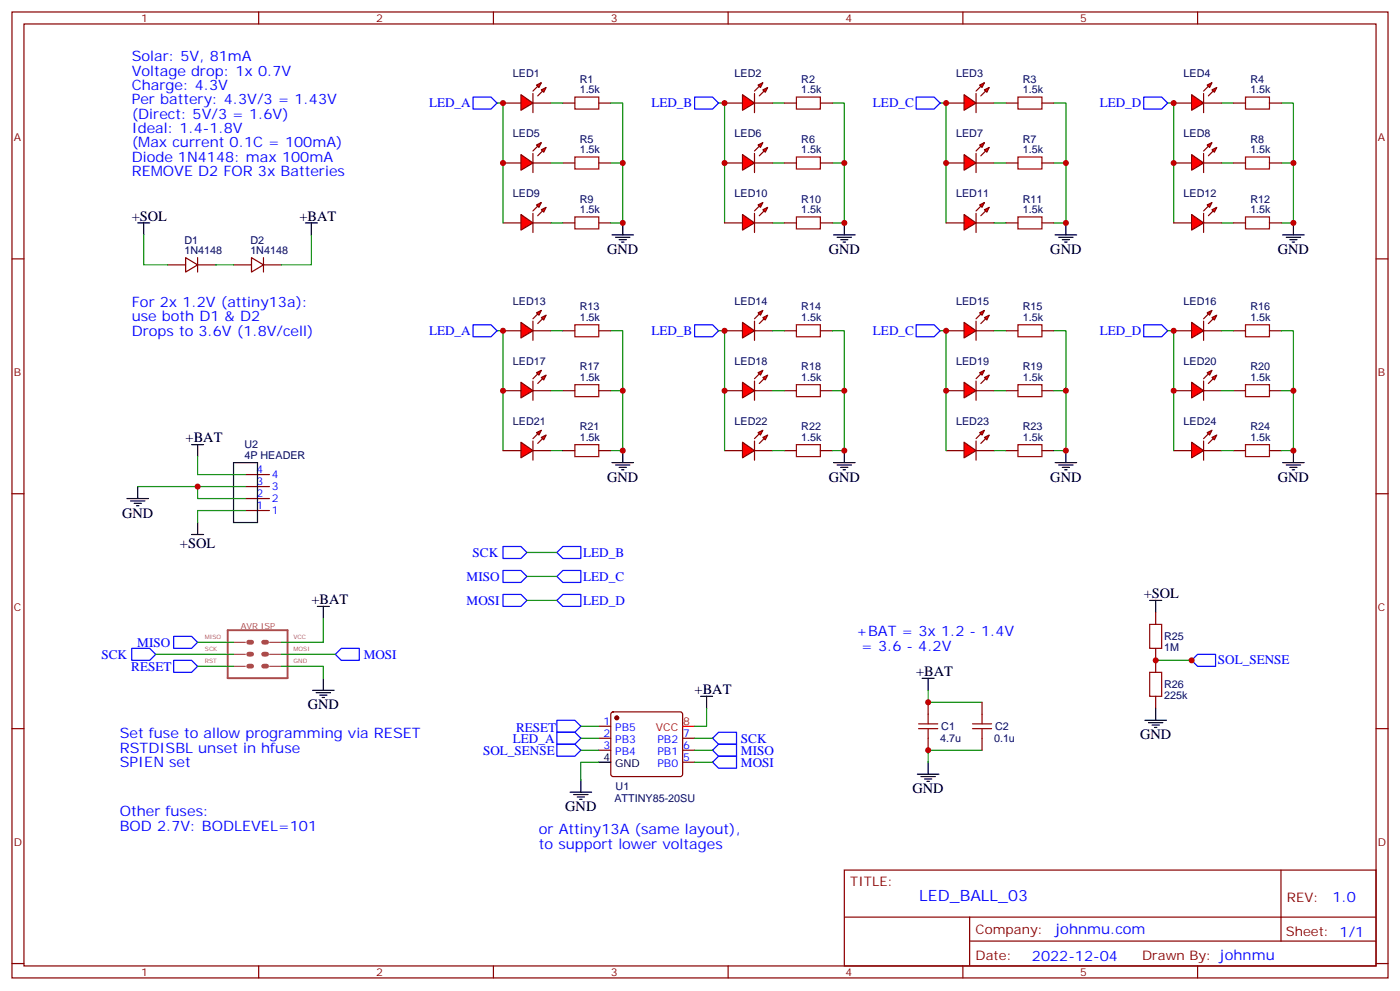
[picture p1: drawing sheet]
<svg xmlns="http://www.w3.org/2000/svg" width="412mm" height="292mm" viewBox="0 0 412 292" stroke-linecap="round" stroke-linejoin="round" font-family="sans-serif">
<g fill="none" stroke="#870000" stroke-width=".35">
<path d="M3.5 3.5h405.4v284.4h-405.4zM7.1 7.1h398.2v277.2h-398.2zM76.2 3.5v3.6M145.3 3.5v3.6M214.5 3.5v3.6M283.6 3.5v3.6M352.8 3.5v3.6M3.5 76.2h3.6M49.4 78h5.3M54.7 75.8l3.5 2.2-3.5 2.1zM58.2 78h5.3M58.2 75.8v4.3"/>
<path d="M405.3 76.2h3.6M72.3 139.7h7.1M3.5 145.3h3.6M72.3 150.3h7.1M72.3 146.8h7.1M72.3 143.2h7.1M405.3 145.3h3.6M3.5 214.5h3.6M176.4 213.8h3.5M176.4 217.3h3.5M180.2 209.8l.4-.2h19.8l.5 .2 .2 .5v17.6l-.3 .5-.4 .2h-19.8l-.5-.2-.2-.5v-17.6zM201.1 217.3h3.5"/>
<path d="M273.4 206.7v3.6M273.4 217.3v3.5M289.3 206.7v3.6M289.3 217.3v3.5M405.3 214.5h3.6M176.4 220.8h3.5M201.1 220.8h3.5M201.1 224.4h3.5M248.7 256.1h156.6v28.2h-156.6zM377.3 256.1v20.9M248.7 270h156.5M285.6 277h119.6"/>
<path d="M285.6 270v14.1M3.5 283.6h3.6M76.2 284.3v3.6M145.3 284.3v3.6M214.5 284.3v3.6M283.6 284.3v3.6M352.8 284.3v3.6M405.3 283.6h3.6"/>
</g>
<circle cx="181.7" cy="211.3" r=".53" fill="#870000" stroke="#870000" stroke-width=".35"/>
<g fill="none" stroke="#000" stroke-width=".35">
<path d="M40.6 65.6h3.5M42.3 65.6v3.5M90 65.6h3.5M91.7 65.6v3.5M56.4 130.9h3.6M58.2 130.9v3.5M68.8 136.2h7v17.6h-7zM37.4 146.8h6.3M38.5 147.5h4.2M39.5 148.2h2.1M40.2 148.9h.7M40.6 143.2v3.6"/>
<path d="M56.4 157.3h3.6M58.2 153.8v3.5M93.5 178.5h3.5M95.2 178.5v3.5M95.2 199.7v3.5M271.6 199.7h3.6M273.4 199.7v3.5M92.1 203.2h6.3M93.1 203.9h4.3M94.2 204.6h2.1M94.9 205.3h.7M206.4 205h3.5"/>
<path d="M208.1 205v3.5M167.9 233.2h6.4M169 233.9h4.2M170 234.6h2.2M170.7 235.3h.7M171.1 229.7v3.5M176.4 224.4h3.5M270.2 227.9h6.4M271.3 228.6h4.2M272.3 229.3h2.2M273 230h.8M273.4 224.4v3.5"/>
</g>
<path d="M201.1 213.8h3.5" fill="none" stroke="#f00" stroke-width=".35"/>
<path d="M67.1 185.5h17.6v14.1h-17.6z" fill="none" stroke="#a64a4a" stroke-width=".56"/>
<path d="M73.2 189h.9M73.2 192.6h.9M73.2 196.1h.9M77.7 189h.8M77.7 192.6h.8M77.7 196.1h.8" fill="none" stroke="#a64a4a" stroke-width="1.4"/>
<path d="M68.8 192.6h3.5M68.8 189.1h3.5M68.8 196.1h3.5M79.4 192.6h3.5M79.4 189.1h3.5M79.4 196.1h3.5" fill="none" stroke="#a64a4a" stroke-width=".35"/>
<g fill="none" stroke="#008700" stroke-width=".35">
<path d="M42.3 69.1v8.9h7.1M58.2 134.4v5.3h14.1M40.6 143.2h31.7M58.2 143.2v3.6h14.1M72.3 150.3h-14.1v3.5M45.9 192.6h22.9M58.2 196.1h10.6M58.2 189.1h10.6M82.9 196.1h12.3v3.6M82.9 192.6h15.9M95.2 182v7.1h-12.3M171.1 217.3h5.3"/>
<path d="M171.1 213.8h5.3M204.6 217.3h5.3M208.1 208.5v5.3h-3.5M273.4 203.2v3.5h15.9M171.1 220.8h5.3M176.4 224.4h-5.3v5.3M204.6 220.8h5.3M204.6 224.4h5.3M289.3 220.8h-15.9v3.6"/>
</g>
<path d="M38.8 190.9h5.3l1.8 1.7-1.8 1.8h-5.3zM51.2 194.4h5.2l1.8 1.7-1.8 1.8h-5.2zM51.2 187.3h5.2l1.8 1.8-1.8 1.8h-5.2zM98.8 192.6l1.7-1.7h5.3v3.5h-5.3zM164 212h5.3l1.8 1.8-1.8 1.7h-5.3zM164 215.5h5.3l1.8 1.8-1.8 1.8h-5.3zM164 219.1h5.3l1.8 1.7-1.8 1.8h-5.3zM209.9 217.3l1.8-1.8h5.3v3.6h-5.3zM209.9 224.4l1.8-1.8h5.3v3.5h-5.3zM209.9 220.8l1.8-1.7h5.3v3.5h-5.3z" fill="none" stroke="#00f" stroke-width=".35"/>
<path d="M270.6 214.5h5.6M270.6 213.1h5.6M273.4 210.3v2.8M273.4 214.5v2.8M286.5 214.5h5.6M286.5 213.1h5.6M289.3 210.3v2.8M289.3 214.5v2.8" fill="none" stroke="#a10000" stroke-width=".35"/>
<g fill="#f00" stroke="#870000" stroke-width=".35">
<path d="M153.5 27.9l3.5 2.4-3.5 2.2z"/>
<path d="M157 27.5v5.7z"/>
</g>
<g fill="#870000" stroke="#870000" stroke-width=".35">
<path d="M157 26.8l1.4-1.4z"/>
<path d="M158.4 28.2l1.4-1.4z"/>
</g>
<g fill="#f00" stroke="#870000" stroke-width=".35">
<path d="M158 25l1.5-.7-.8 1.5z"/>
<path d="M159.5 26.5l1.4-.7-.7 1.4z"/>
</g>
<path d="M148.2 30.3h5.3M157 30.3h5.3" fill="none" stroke="#870000" stroke-width=".35"/>
<g fill="#f00" stroke="#870000" stroke-width=".35">
<path d="M153.5 45.5l3.5 2.5-3.5 2.1z"/>
<path d="M157 45.2v5.6z"/>
</g>
<g fill="#870000" stroke="#870000" stroke-width=".35">
<path d="M157 44.4l1.4-1.4z"/>
<path d="M159.8 44.4l-1.4 1.5z"/>
</g>
<g fill="#f00" stroke="#870000" stroke-width=".35">
<path d="M158 42.7l1.5-.7-.8 1.4z"/>
<path d="M159.5 44.1l1.4-.7-.7 1.4z"/>
</g>
<path d="M148.2 48h5.3M157 48h5.3" fill="none" stroke="#870000" stroke-width=".35"/>
<g fill="#f00" stroke="#870000" stroke-width=".35">
<path d="M153.5 63.1l3.5 2.5-3.5 2.1z"/>
<path d="M157 62.8v5.6z"/>
</g>
<g fill="#870000" stroke="#870000" stroke-width=".35">
<path d="M157 62.1l1.4-1.4z"/>
<path d="M159.8 62.1l-1.4 1.4z"/>
</g>
<g fill="#f00" stroke="#870000" stroke-width=".35">
<path d="M158 60.3l1.5-.7-.8 1.4z"/>
<path d="M159.5 61.7l1.4-.7-.7 1.4z"/>
</g>
<g fill="none" stroke="#870000" stroke-width=".35">
<path d="M165.8 30.3h3.5M176.4 30.3h3.5M231.1 30.3h3.5M241.7 30.3h3.5M165.8 48h3.5M176.4 48h3.5M231.1 48h3.5M241.7 48h3.5M68.8 78h5.3M74.1 75.8l3.5 2.2-3.5 2.1zM77.6 78h5.3M77.6 75.8v4.3"/>
<path d="M148.2 65.6h5.3M157 65.6h5.3M165.8 65.6h3.5M176.4 65.6h3.5M231.1 65.6h3.5M241.7 65.6h3.5"/>
</g>
<path d="M169.3 28.6h7.1v3.5h-7.1zM234.6 28.6h7.1v3.5h-7.1zM169.3 46.2h7.1v3.5h-7.1zM234.6 46.2h7.1v3.5h-7.1zM169.3 63.9h7.1v3.5h-7.1zM234.6 63.9h7.1v3.5h-7.1z" fill="none" stroke="#a10000" stroke-width=".35"/>
<g fill="none" stroke="#008700" stroke-width=".35">
<path d="M146.4 30.3h1.8v35.3M162.3 30.3h3.5M179.9 30.3h3.5v17.7M211.7 30.3h1.7v35.3M227.5 30.3h3.6M245.2 30.3h3.5v17.7M162.3 48h3.5M179.9 48h3.5v17.6h-3.5M227.5 48h3.6M245.2 48h3.5v17.6h-3.5M63.5 78h5.3M91.7 69.1v8.9h-8.8"/>
<path d="M162.3 65.6h3.5M227.5 65.6h3.6"/>
</g>
<path d="M139.3 28.6h5.3l1.8 1.7-1.8 1.8h-5.3zM204.6 28.6h5.3l1.8 1.7-1.8 1.8h-5.3z" fill="none" stroke="#00f" stroke-width=".35"/>
<path d="M180.3 69.1h6.3M181.3 69.8h4.3M182.4 70.6h2.1M183.1 71.3h.7M183.4 65.6v3.5M245.5 69.1h6.4M246.6 69.8h4.2M247.6 70.6h2.2M248.4 71.3h.7M248.7 65.6v3.5" fill="none" stroke="#000" stroke-width=".35"/>
<g fill="#f00" stroke="#870000" stroke-width=".35">
<path d="M218.7 63.1l3.5 2.5-3.5 2.1z"/>
<path d="M222.2 62.8v5.6z"/>
</g>
<g fill="#870000" stroke="#870000" stroke-width=".35">
<path d="M222.2 62.1l1.5-1.4z"/>
<path d="M223.7 63.5l1.4-1.4z"/>
</g>
<g fill="#f00" stroke="#870000" stroke-width=".35">
<path d="M223.3 60.3l1.4-.7-.7 1.4z"/>
<path d="M224.7 61.7l1.4-.7-.7 1.4z"/>
</g>
<path d="M213.4 65.6h5.3M222.2 65.6h5.3" fill="none" stroke="#870000" stroke-width=".35"/>
<g fill="#f00" stroke="#870000" stroke-width=".35">
<path d="M218.7 45.5l3.5 2.5-3.5 2.1z"/>
<path d="M222.2 45.2v5.6z"/>
</g>
<g fill="#870000" stroke="#870000" stroke-width=".35">
<path d="M222.2 44.4l1.5-1.4z"/>
<path d="M225.1 44.4l-1.4 1.5z"/>
</g>
<g fill="#f00" stroke="#870000" stroke-width=".35">
<path d="M223.3 42.7l1.4-.7-.7 1.4z"/>
<path d="M224.7 44.1l1.4-.7-.7 1.4z"/>
</g>
<path d="M213.4 48h5.3M222.2 48h5.3" fill="none" stroke="#870000" stroke-width=".35"/>
<g fill="#f00" stroke="#870000" stroke-width=".35">
<path d="M218.7 27.9l3.5 2.4-3.5 2.2z"/>
<path d="M222.2 27.5v5.7z"/>
</g>
<g fill="#870000" stroke="#870000" stroke-width=".35">
<path d="M222.2 26.8l1.5-1.4z"/>
<path d="M223.7 28.2l1.4-1.4z"/>
</g>
<g fill="#f00" stroke="#870000" stroke-width=".35">
<path d="M223.3 25l1.4-.7-.7 1.5z"/>
<path d="M224.7 26.5l1.4-.7-.7 1.4z"/>
</g>
<path d="M213.4 30.3h5.3M222.2 30.3h5.3M296.3 30.3h3.6M306.9 30.3h3.5M296.3 48h3.6M306.9 48h3.5M296.3 65.6h3.6M306.9 65.6h3.5" fill="none" stroke="#870000" stroke-width=".35"/>
<path d="M310.8 69.1h6.3M311.9 69.8h4.2M312.9 70.6h2.1M313.6 71.3h.7M314 65.6v3.5" fill="none" stroke="#000" stroke-width=".35"/>
<path d="M276.9 30.3h1.8v35.3M292.8 30.3h3.5M310.4 30.3h3.6v17.7M292.8 48h3.5M310.4 48h3.6v17.6h-3.6M292.8 65.6h3.5" fill="none" stroke="#008700" stroke-width=".35"/>
<path d="M269.9 28.6h5.3l1.7 1.7-1.7 1.8h-5.3z" fill="none" stroke="#00f" stroke-width=".35"/>
<path d="M299.9 28.6h7v3.5h-7zM299.9 46.2h7v3.5h-7zM299.9 63.9h7v3.5h-7z" fill="none" stroke="#a10000" stroke-width=".35"/>
<g fill="#f00" stroke="#870000" stroke-width=".35">
<path d="M284 63.1l3.5 2.5-3.5 2.1z"/>
<path d="M287.5 62.8v5.6z"/>
</g>
<g fill="#870000" stroke="#870000" stroke-width=".35">
<path d="M287.5 62.1l1.4-1.4z"/>
<path d="M288.9 63.5l1.4-1.4z"/>
</g>
<g fill="#f00" stroke="#870000" stroke-width=".35">
<path d="M288.6 60.3l1.4-.7-.7 1.4z"/>
<path d="M290 61.7l1.4-.7-.7 1.4z"/>
</g>
<path d="M278.7 65.6h5.3M287.5 65.6h5.3" fill="none" stroke="#870000" stroke-width=".35"/>
<g fill="#f00" stroke="#870000" stroke-width=".35">
<path d="M284 45.5l3.5 2.5-3.5 2.1z"/>
<path d="M287.5 45.2v5.6z"/>
</g>
<g fill="#870000" stroke="#870000" stroke-width=".35">
<path d="M287.5 44.4l1.4-1.4z"/>
<path d="M288.9 45.9l1.4-1.5z"/>
</g>
<g fill="#f00" stroke="#870000" stroke-width=".35">
<path d="M288.6 42.7l1.4-.7-.7 1.4z"/>
<path d="M290 44.1l1.4-.7-.7 1.4z"/>
</g>
<path d="M278.7 48h5.3M287.5 48h5.3" fill="none" stroke="#870000" stroke-width=".35"/>
<g fill="#f00" stroke="#870000" stroke-width=".35">
<path d="M284 27.9l3.5 2.4-3.5 2.2z"/>
<path d="M287.5 27.5v5.7z"/>
</g>
<g fill="#870000" stroke="#870000" stroke-width=".35">
<path d="M287.5 26.8l1.4-1.4z"/>
<path d="M288.9 28.2l1.4-1.4z"/>
</g>
<g fill="#f00" stroke="#870000" stroke-width=".35">
<path d="M288.6 25l1.4-.7-.7 1.5z"/>
<path d="M290 26.5l1.4-.7-.7 1.4z"/>
</g>
<path d="M278.7 30.3h5.3M287.5 30.3h5.3M363.4 30.3h3.5M373.9 30.3h3.6M363.4 48h3.5M373.9 48h3.6M363.4 65.6h3.5M373.9 65.6h3.6" fill="none" stroke="#870000" stroke-width=".35"/>
<path d="M377.8 69.1h6.4M378.9 69.8h4.2M379.9 70.6h2.2M380.6 71.3h.8M381 65.6v3.5" fill="none" stroke="#000" stroke-width=".35"/>
<path d="M344 30.3h1.7v35.3M359.8 30.3h3.6M377.5 30.3h3.5v17.7M359.8 48h3.6M377.5 48h3.5v17.6h-3.5M359.8 65.6h3.6" fill="none" stroke="#008700" stroke-width=".35"/>
<path d="M336.9 28.6h5.3l1.8 1.7-1.8 1.8h-5.3z" fill="none" stroke="#00f" stroke-width=".35"/>
<path d="M366.9 28.6h7v3.5h-7zM366.9 46.2h7v3.5h-7zM366.9 63.9h7v3.5h-7z" fill="none" stroke="#a10000" stroke-width=".35"/>
<g fill="#f00" stroke="#870000" stroke-width=".35">
<path d="M351 63.1l3.5 2.5-3.5 2.1z"/>
<path d="M354.5 62.8v5.6z"/>
</g>
<g fill="#870000" stroke="#870000" stroke-width=".35">
<path d="M354.5 62.1l1.5-1.4z"/>
<path d="M356 63.5l1.4-1.4z"/>
</g>
<g fill="#f00" stroke="#870000" stroke-width=".35">
<path d="M355.6 60.3l1.4-.7-.7 1.4z"/>
<path d="M357 61.7l1.4-.7-.7 1.4z"/>
</g>
<path d="M345.7 65.6h5.3M354.5 65.6h5.3" fill="none" stroke="#870000" stroke-width=".35"/>
<g fill="#f00" stroke="#870000" stroke-width=".35">
<path d="M351 45.5l3.5 2.5-3.5 2.1z"/>
<path d="M354.5 45.2v5.6z"/>
</g>
<g fill="#870000" stroke="#870000" stroke-width=".35">
<path d="M354.5 44.4l1.5-1.4z"/>
<path d="M356 45.9l1.4-1.5z"/>
</g>
<g fill="#f00" stroke="#870000" stroke-width=".35">
<path d="M355.6 42.7l1.4-.7-.7 1.4z"/>
<path d="M357 44.1l1.4-.7-.7 1.4z"/>
</g>
<path d="M345.7 48h5.3M354.5 48h5.3" fill="none" stroke="#870000" stroke-width=".35"/>
<g fill="#f00" stroke="#870000" stroke-width=".35">
<path d="M351 27.9l3.5 2.4-3.5 2.2z"/>
<path d="M354.5 27.5v5.7z"/>
</g>
<g fill="#870000" stroke="#870000" stroke-width=".35">
<path d="M354.5 26.8l1.5-1.4z"/>
<path d="M356 28.2l1.4-1.4z"/>
</g>
<g fill="#f00" stroke="#870000" stroke-width=".35">
<path d="M355.6 25l1.4-.7-.7 1.5z"/>
<path d="M357 26.5l1.4-.7-.7 1.4z"/>
</g>
<path d="M345.7 30.3h5.3M354.5 30.3h5.3" fill="none" stroke="#870000" stroke-width=".35"/>
<g fill="#f00" stroke="#870000" stroke-width=".35">
<path d="M351 94.9l3.5 2.5-3.5 2.1z"/>
<path d="M354.5 94.5v5.7z"/>
</g>
<g fill="#870000" stroke="#870000" stroke-width=".35">
<path d="M354.5 93.8l1.5-1.4z"/>
<path d="M356 95.2l1.4-1.4z"/>
</g>
<g fill="#f00" stroke="#870000" stroke-width=".35">
<path d="M355.6 92.1l1.4-.7-.7 1.4z"/>
<path d="M357 93.5l1.4-.7-.7 1.4z"/>
</g>
<path d="M345.7 97.4h5.3M354.5 97.4h5.3" fill="none" stroke="#870000" stroke-width=".35"/>
<g fill="#f00" stroke="#870000" stroke-width=".35">
<path d="M351 112.5l3.5 2.5-3.5 2.1z"/>
<path d="M354.5 112.2v5.6z"/>
</g>
<g fill="#870000" stroke="#870000" stroke-width=".35">
<path d="M356 110.1l-1.5 1.4z"/>
<path d="M356 112.9l1.4-1.4z"/>
</g>
<g fill="#f00" stroke="#870000" stroke-width=".35">
<path d="M355.6 109.7l1.4-.7-.7 1.4z"/>
<path d="M357 111.1l1.4-.7-.7 1.4z"/>
</g>
<path d="M345.7 115h5.3M354.5 115h5.3" fill="none" stroke="#870000" stroke-width=".35"/>
<g fill="#f00" stroke="#870000" stroke-width=".35">
<path d="M351 130.2l3.5 2.4-3.5 2.2z"/>
<path d="M354.5 129.8v5.7z"/>
</g>
<g fill="#870000" stroke="#870000" stroke-width=".35">
<path d="M354.5 129.1l1.5-1.4z"/>
<path d="M356 130.5l1.4-1.4z"/>
</g>
<g fill="#f00" stroke="#870000" stroke-width=".35">
<path d="M355.6 127.4l1.4-.8-.7 1.5z"/>
<path d="M357 128.8l1.4-.7-.7 1.4z"/>
</g>
<path d="M363.4 97.4h3.5M373.9 97.4h3.6M363.4 115h3.5M373.9 115h3.6M345.7 132.6h5.3M354.5 132.6h5.3M363.4 132.6h3.5M373.9 132.6h3.6" fill="none" stroke="#870000" stroke-width=".35"/>
<path d="M366.9 95.6h7v3.5h-7zM366.9 113.2h7v3.6h-7zM366.9 130.9h7v3.5h-7z" fill="none" stroke="#a10000" stroke-width=".35"/>
<path d="M344 97.4h1.7v35.2M359.8 97.4h3.6M377.5 97.4h3.5v17.6M359.8 115h3.6M377.5 115h3.5v17.6h-3.5M359.8 132.6h3.6" fill="none" stroke="#008700" stroke-width=".35"/>
<path d="M336.9 95.6h5.3l1.8 1.8-1.8 1.7h-5.3z" fill="none" stroke="#00f" stroke-width=".35"/>
<path d="M377.8 136.2h6.4M378.9 136.9h4.2M379.9 137.6h2.2M380.6 138.3h.8M381 132.6v3.6" fill="none" stroke="#000" stroke-width=".35"/>
<g fill="#f00" stroke="#870000" stroke-width=".35">
<path d="M284 94.9l3.5 2.5-3.5 2.1z"/>
<path d="M287.5 94.5v5.7z"/>
</g>
<g fill="#870000" stroke="#870000" stroke-width=".35">
<path d="M287.5 93.8l1.4-1.4z"/>
<path d="M288.9 95.2l1.4-1.4z"/>
</g>
<g fill="#f00" stroke="#870000" stroke-width=".35">
<path d="M288.6 92.1l1.4-.7-.7 1.4z"/>
<path d="M290 93.5l1.4-.7-.7 1.4z"/>
</g>
<path d="M278.7 97.4h5.3M287.5 97.4h5.3" fill="none" stroke="#870000" stroke-width=".35"/>
<g fill="#f00" stroke="#870000" stroke-width=".35">
<path d="M284 112.5l3.5 2.5-3.5 2.1z"/>
<path d="M287.5 112.2v5.6z"/>
</g>
<g fill="#870000" stroke="#870000" stroke-width=".35">
<path d="M288.9 110.1l-1.4 1.4z"/>
<path d="M288.9 112.9l1.4-1.4z"/>
</g>
<g fill="#f00" stroke="#870000" stroke-width=".35">
<path d="M288.6 109.7l1.4-.7-.7 1.4z"/>
<path d="M290 111.1l1.4-.7-.7 1.4z"/>
</g>
<path d="M278.7 115h5.3M287.5 115h5.3" fill="none" stroke="#870000" stroke-width=".35"/>
<g fill="#f00" stroke="#870000" stroke-width=".35">
<path d="M284 130.2l3.5 2.4-3.5 2.2z"/>
<path d="M287.5 129.8v5.7z"/>
</g>
<g fill="#870000" stroke="#870000" stroke-width=".35">
<path d="M287.5 129.1l1.4-1.4z"/>
<path d="M288.9 130.5l1.4-1.4z"/>
</g>
<g fill="#f00" stroke="#870000" stroke-width=".35">
<path d="M288.6 127.4l1.4-.8-.7 1.5z"/>
<path d="M290 128.8l1.4-.7-.7 1.4z"/>
</g>
<path d="M296.3 97.4h3.6M306.9 97.4h3.5M296.3 115h3.6M306.9 115h3.5M278.7 132.6h5.3M287.5 132.6h5.3M296.3 132.6h3.6M306.9 132.6h3.5" fill="none" stroke="#870000" stroke-width=".35"/>
<path d="M299.9 95.6h7v3.5h-7zM299.9 113.2h7v3.6h-7zM299.9 130.9h7v3.5h-7z" fill="none" stroke="#a10000" stroke-width=".35"/>
<path d="M276.9 97.4h1.8v35.2M292.8 97.4h3.5M310.4 97.4h3.6v17.6M292.8 115h3.5M310.4 115h3.6v17.6h-3.6M292.8 132.6h3.5" fill="none" stroke="#008700" stroke-width=".35"/>
<path d="M269.9 95.6h5.3l1.7 1.8-1.7 1.7h-5.3z" fill="none" stroke="#00f" stroke-width=".35"/>
<path d="M310.8 136.2h6.3M311.9 136.9h4.2M312.9 137.6h2.1M313.6 138.3h.7M314 132.6v3.6" fill="none" stroke="#000" stroke-width=".35"/>
<g fill="#f00" stroke="#870000" stroke-width=".35">
<path d="M218.7 94.9l3.5 2.5-3.5 2.1z"/>
<path d="M222.2 94.5v5.7z"/>
</g>
<g fill="#870000" stroke="#870000" stroke-width=".35">
<path d="M222.2 93.8l1.5-1.4z"/>
<path d="M223.7 95.2l1.4-1.4z"/>
</g>
<g fill="#f00" stroke="#870000" stroke-width=".35">
<path d="M223.3 92.1l1.4-.7-.7 1.4z"/>
<path d="M224.7 93.5l1.4-.7-.7 1.4z"/>
</g>
<path d="M213.4 97.4h5.3M222.2 97.4h5.3" fill="none" stroke="#870000" stroke-width=".35"/>
<g fill="#f00" stroke="#870000" stroke-width=".35">
<path d="M218.7 112.5l3.5 2.5-3.5 2.1z"/>
<path d="M222.2 112.2v5.6z"/>
</g>
<g fill="#870000" stroke="#870000" stroke-width=".35">
<path d="M223.7 110.1l-1.5 1.4z"/>
<path d="M223.7 112.9l1.4-1.4z"/>
</g>
<g fill="#f00" stroke="#870000" stroke-width=".35">
<path d="M223.3 109.7l1.4-.7-.7 1.4z"/>
<path d="M224.7 111.1l1.4-.7-.7 1.4z"/>
</g>
<path d="M213.4 115h5.3M222.2 115h5.3" fill="none" stroke="#870000" stroke-width=".35"/>
<g fill="#f00" stroke="#870000" stroke-width=".35">
<path d="M218.7 130.2l3.5 2.4-3.5 2.2z"/>
<path d="M222.2 129.8v5.7z"/>
</g>
<g fill="#870000" stroke="#870000" stroke-width=".35">
<path d="M222.2 129.1l1.5-1.4z"/>
<path d="M225.1 129.1l-1.4 1.4z"/>
</g>
<g fill="#f00" stroke="#870000" stroke-width=".35">
<path d="M223.3 127.4l1.4-.8-.7 1.5z"/>
<path d="M224.7 128.8l1.4-.7-.7 1.4z"/>
</g>
<g fill="none" stroke="#870000" stroke-width=".35">
<path d="M165.8 97.4h3.5M176.4 97.4h3.5M231.1 97.4h3.5M241.7 97.4h3.5M165.8 115h3.5M176.4 115h3.5M231.1 115h3.5M241.7 115h3.5M165.8 132.6h3.5M176.4 132.6h3.5M213.4 132.6h5.3M222.2 132.6h5.3"/>
<path d="M231.1 132.6h3.5M241.7 132.6h3.5"/>
</g>
<path d="M169.3 95.6h7.1v3.5h-7.1zM234.6 95.6h7.1v3.5h-7.1zM169.3 113.2h7.1v3.6h-7.1zM234.6 113.2h7.1v3.6h-7.1zM169.3 130.9h7.1v3.5h-7.1zM234.6 130.9h7.1v3.5h-7.1z" fill="none" stroke="#a10000" stroke-width=".35"/>
<path d="M146.4 97.4h1.8v35.2M162.3 97.4h3.5M179.9 97.4h3.5v17.6M211.7 97.4h1.7v35.2M227.5 97.4h3.6M245.2 97.4h3.5v17.6M162.3 115h3.5M179.9 115h3.5v17.6h-3.5M227.5 115h3.6M245.2 115h3.5v17.6h-3.5M162.3 132.6h3.5M227.5 132.6h3.6" fill="none" stroke="#008700" stroke-width=".35"/>
<path d="M139.3 95.6h5.3l1.8 1.8-1.8 1.7h-5.3zM204.6 95.6h5.3l1.8 1.8-1.8 1.7h-5.3z" fill="none" stroke="#00f" stroke-width=".35"/>
<path d="M180.3 136.2h6.3M181.3 136.9h4.3M182.4 137.6h2.1M183.1 138.3h.7M183.4 132.6v3.6M245.5 136.2h6.4M246.6 136.9h4.2M247.6 137.6h2.2M248.4 138.3h.7M248.7 132.6v3.6" fill="none" stroke="#000" stroke-width=".35"/>
<g fill="#f00" stroke="#870000" stroke-width=".35">
<path d="M153.5 130.2l3.5 2.4-3.5 2.2z"/>
<path d="M157 129.8v5.7z"/>
</g>
<g fill="#870000" stroke="#870000" stroke-width=".35">
<path d="M157 129.1l1.4-1.4z"/>
<path d="M159.8 129.1l-1.4 1.4z"/>
</g>
<g fill="#f00" stroke="#870000" stroke-width=".35">
<path d="M158 127.4l1.5-.8-.8 1.5z"/>
<path d="M159.5 128.8l1.4-.7-.7 1.4z"/>
</g>
<path d="M148.2 132.6h5.3M157 132.6h5.3" fill="none" stroke="#870000" stroke-width=".35"/>
<g fill="#f00" stroke="#870000" stroke-width=".35">
<path d="M153.5 112.5l3.5 2.5-3.5 2.1z"/>
<path d="M157 112.2v5.6z"/>
</g>
<g fill="#870000" stroke="#870000" stroke-width=".35">
<path d="M158.4 110.1l-1.4 1.4z"/>
<path d="M158.4 112.9l1.4-1.4z"/>
</g>
<g fill="#f00" stroke="#870000" stroke-width=".35">
<path d="M158 109.7l1.5-.7-.8 1.4z"/>
<path d="M159.5 111.1l1.4-.7-.7 1.4z"/>
</g>
<path d="M148.2 115h5.3M157 115h5.3" fill="none" stroke="#870000" stroke-width=".35"/>
<g fill="#f00" stroke="#870000" stroke-width=".35">
<path d="M153.5 94.9l3.5 2.5-3.5 2.1z"/>
<path d="M157 94.5v5.7z"/>
</g>
<g fill="#870000" stroke="#870000" stroke-width=".35">
<path d="M157 93.8l1.4-1.4z"/>
<path d="M159.8 93.8l-1.4 1.4z"/>
</g>
<g fill="#f00" stroke="#870000" stroke-width=".35">
<path d="M158 92.1l1.5-.7-.8 1.4z"/>
<path d="M159.5 93.5l1.4-.7-.7 1.4z"/>
</g>
<path d="M148.2 97.4h5.3M157 97.4h5.3M340.4 180.3v3.5M340.4 190.9v7M340.4 205v3.5" fill="none" stroke="#870000" stroke-width=".35"/>
<path d="M148.2 160.9h5.3l1.7 1.7-1.7 1.8h-5.3zM148.2 167.9h5.3l1.7 1.8-1.7 1.8h-5.3zM148.2 175h5.3l1.7 1.7-1.7 1.8h-5.3zM164 162.6l1.8-1.7h5.3v3.5h-5.3zM164 169.7l1.8-1.8h5.3v3.6h-5.3zM164 176.7l1.8-1.7h5.3v3.5h-5.3zM351 194.4l1.8-1.8h5.3v3.5h-5.3z" fill="none" stroke="#00f" stroke-width=".35"/>
<path d="M155.2 162.6h8.8M155.2 169.7h8.8M155.2 176.7h8.8M340.4 194.4h10.6" fill="none" stroke="#008700" stroke-width=".35"/>
<path d="M338.7 176.7h3.5M340.4 176.7v3.6M337.3 212h6.3M338.3 212.7h4.2M339.4 213.4h2.1M340.1 214.1h.7M340.4 208.5v3.5" fill="none" stroke="#000" stroke-width=".35"/>
<path d="M338.7 183.8h3.5v7.1h-3.5zM338.7 197.9h3.5v7.1h-3.5z" fill="none" stroke="#a10000" stroke-width=".35"/>
<g fill="#c00">
<circle cx="273.4" cy="206.7" r=".88"/>
<circle cx="273.4" cy="220.8" r=".88"/>
<circle cx="58.2" cy="143.2" r=".88"/>
<circle cx="183.4" cy="48" r=".88"/>
<circle cx="148.2" cy="48" r=".88"/>
<circle cx="183.4" cy="65.6" r=".88"/>
<circle cx="148.2" cy="30.3" r=".88"/>
<circle cx="213.4" cy="30.3" r=".88"/>
<circle cx="248.7" cy="65.6" r=".88"/>
<circle cx="213.4" cy="48" r=".88"/>
<circle cx="248.7" cy="48" r=".88"/>
<circle cx="278.7" cy="30.3" r=".88"/>
<circle cx="314" cy="65.6" r=".88"/>
<circle cx="278.7" cy="48" r=".88"/>
<circle cx="314" cy="48" r=".88"/>
<circle cx="345.7" cy="30.3" r=".88"/>
<circle cx="381" cy="65.6" r=".88"/>
<circle cx="345.7" cy="48" r=".88"/>
<circle cx="381" cy="48" r=".88"/>
<circle cx="381" cy="115" r=".88"/>
<circle cx="345.7" cy="115" r=".88"/>
<circle cx="381" cy="132.6" r=".88"/>
<circle cx="345.7" cy="97.4" r=".88"/>
<circle cx="314" cy="115" r=".88"/>
<circle cx="278.7" cy="115" r=".88"/>
<circle cx="314" cy="132.6" r=".88"/>
<circle cx="278.7" cy="97.4" r=".88"/>
<circle cx="248.7" cy="115" r=".88"/>
<circle cx="213.4" cy="115" r=".88"/>
<circle cx="248.7" cy="132.6" r=".88"/>
<circle cx="213.4" cy="97.4" r=".88"/>
<circle cx="148.2" cy="97.4" r=".88"/>
<circle cx="183.4" cy="132.6" r=".88"/>
<circle cx="148.2" cy="115" r=".88"/>
<circle cx="183.4" cy="115" r=".88"/>
<circle cx="340.4" cy="194.4" r=".88"/>
<circle cx="351" cy="194.4" r=".88"/>
</g>
<text font-size="4.6" fill="#00f" x="270.8" y="265.1">LED_BALL_03</text>
<g font-size="4.2" fill="#00f">
<text x="38.8" y="18">Solar: 5V, 81mA</text>
<text x="38.8" y="22.2">Voltage drop: 1x 0.7V</text>
<text x="38.8" y="26.5">Charge: 4.3V</text>
<text x="38.8" y="30.7">Per battery: 4.3V/3 = 1.43V</text>
<text x="38.8" y="34.9">(Direct: 5V/3 = 1.6V)</text>
<text x="38.8" y="39.2">Ideal: 1.4-1.8V</text>
<text x="38.8" y="43.4">(Max current 0.1C = 100mA)</text>
<text x="38.8" y="47.6">Diode 1N4148: max 100mA</text>
<text x="38.8" y="51.9">REMOVE D2 FOR 3x Batteries</text>
<text x="38.8" y="90.3">For 2x 1.2V (attiny13a):</text>
<text x="38.8" y="94.5">use both D1 &amp; D2</text>
<text x="38.8" y="98.8">Drops to 3.6V (1.8V/cell)</text>
<text x="252.2" y="187.3">+BAT = 3x 1.2 - 1.4V</text>
<text x="253.7" y="191.6">= 3.6 - 4.2V</text>
<text x="35.3" y="217.3">Set fuse to allowprogramming via RESET</text>
<text x="35.3" y="221.5">RSTDISBL unset in hfuse</text>
<text x="35.3" y="225.8">SPIEN set</text>
<text x="35.3" y="240.2">Other fuses:</text>
<text x="35.3" y="244.5">BOD 2.7V: BODLEVEL=101</text>
<text x="158.7" y="245.5">or Attiny13A (same layout),</text>
<text x="158.7" y="249.8">to support low</text>
<text x="189.3" y="249.8">er voltages</text>
<text x="392.5" y="265.4">1.0</text>
<text x="310.9" y="274.9">johnmu.com</text>
<text x="304" y="282.7">2022-12-04</text>
</g>
<g font-size="4.2">
<text x="38.8" y="64.9">+SOL</text>
<text x="88.2" y="64.9">+BAT</text>
<text x="178.9" y="74.8">GND</text>
<text x="244.1" y="74.8">GND</text>
<text x="309.4" y="74.8">GND</text>
<text x="376.4" y="74.8">GND</text>
<text x="54.7" y="130.2">+BAT</text>
<text x="178.9" y="141.8">GND</text>
<text x="244.1" y="141.8">GND</text>
<text x="309.4" y="141.8">GND</text>
<text x="376.4" y="141.8">GND</text>
<text x="36" y="152.4">GND</text>
<text x="53" y="161.3">+SOL</text>
<text x="91.7" y="177.8">+BAT</text>
<text x="336.9" y="176">+SOL</text>
<text x="269.9" y="199">+BAT</text>
<text x="90.7" y="208.8">GND</text>
<text x="204.6" y="204.3">+BAT</text>
<text x="335.8" y="217.7">GND</text>
<text x="268.8" y="233.5">GND</text>
<text x="166.5" y="238.8">GND</text>
</g>
<g font-size="3.9" fill="#00f">
<text x="126.4" y="31.6">LED_A</text>
<text x="191.9" y="31.6">LED_B</text>
<text x="257.1" y="31.6">LED_C</text>
<text x="323.9" y="31.6">LED_D</text>
<text x="126.4" y="98.6">LED_A</text>
<text x="191.9" y="98.6">LED_B</text>
<text x="257.1" y="98.6">LED_C</text>
<text x="323.9" y="98.6">LED_D</text>
<text x="139.2" y="163.9">SCK</text>
<text x="171.8" y="163.9">LED_B</text>
<text x="137.5" y="171">MISO</text>
<text x="171.8" y="170.9">LED_C</text>
<text x="137.5" y="178">MOSI</text>
<text x="171.8" y="178">LED_D</text>
<text x="40.4" y="190.4">MISO</text>
<text x="29.9" y="193.9">SCK</text>
<text x="38.7" y="197.4">RESET</text>
<text x="107.1" y="193.9">MOSI</text>
<text x="358.8" y="195.6">SOL_SENSE</text>
<text x="152" y="215.5">RESET</text>
<text x="151.1" y="218.6">LED_A</text>
<text x="218.3" y="218.6">SCK</text>
<text x="142.3" y="222.1">SOL_SENSE</text>
<text x="218.3" y="225.6">MOSI</text>
<text x="218.3" y="222.1">MISO</text>
</g>
<g font-size="3.9" fill="#800">
<text x="250.5" y="260.7">TITLE:</text>
<text x="379.1" y="265.4">REV:</text>
<text x="287.4" y="274.9">Company:</text>
<text x="378.7" y="275.5">Sheet: 1/1</text>
<text x="287.4" y="282.6">Date:</text>
<text x="336.4" y="282.7">Draw</text>
<text x="346.6" y="282.7">n By: johnmu</text>
</g>
<g font-size="3.2" fill="#800">
<text x="41.6" y="6.5">1</text>
<text x="110.8" y="6.5">2</text>
<text x="179.9" y="6.5">3</text>
<text x="249.1" y="6.5">4</text>
<text x="318.2" y="6.5">5</text>
<text x="4.1" y="41.6">A</text>
<text x="405.9" y="41.6">A</text>
<text x="4.1" y="110.8">B</text>
<text x="405.9" y="110.8">B</text>
<text x="4.1" y="179.9">C</text>
<text x="405.9" y="179.9">C</text>
<text x="4.1" y="249.1">D</text>
<text x="405.9" y="249.1">D</text>
<text x="41.6" y="287.3">1</text>
<text x="110.8" y="287.3">2</text>
<text x="179.9" y="287.3">3</text>
<text x="249.1" y="287.3">4</text>
<text x="318.2" y="287.3">5</text>
</g>
<g font-size="3.2" fill="#000080">
<text x="151.1" y="22.7">LED1</text>
<text x="216.4" y="22.7">LED2</text>
<text x="281.6" y="22.7">LED3</text>
<text x="348.7" y="22.7">LED4</text>
<text x="170.8" y="27.5">1.5k</text>
<text x="170.8" y="24.3">R1</text>
<text x="236" y="27.5">1.5k</text>
<text x="236" y="24.3">R2</text>
<text x="301.3" y="27.5">1.5k</text>
<text x="301.3" y="24.3">R3</text>
<text x="368.3" y="27.5">1.5k</text>
<text x="368.3" y="24.3">R4</text>
<text x="151.1" y="40.3">LED5</text>
<text x="170.8" y="42">R5</text>
<text x="216.4" y="40.3">LED6</text>
<text x="236" y="42">R6</text>
<text x="281.6" y="40.3">LED7</text>
<text x="301.3" y="42">R7</text>
<text x="348.7" y="40.3">LED8</text>
<text x="368.3" y="42">R8</text>
<text x="170.8" y="45.2">1.5k</text>
<text x="236" y="45.2">1.5k</text>
<text x="301.3" y="45.2">1.5k</text>
<text x="368.3" y="45.2">1.5k</text>
<text x="151.1" y="57.9">LED9</text>
<text x="170.8" y="59.6">R9</text>
<text x="216.4" y="57.9">LED10</text>
<text x="236" y="59.6">R10</text>
<text x="281.6" y="57.9">LED11</text>
<text x="301.3" y="59.6">R11</text>
<text x="348.7" y="57.9">LED12</text>
<text x="368.3" y="59.6">R12</text>
<text x="170.8" y="62.8">1.5k</text>
<text x="236" y="62.8">1.5k</text>
<text x="301.3" y="62.8">1.5k</text>
<text x="368.3" y="62.8">1.5k</text>
<text x="54.3" y="71.7">D1</text>
<text x="73.7" y="71.7">D2</text>
<text x="54.3" y="74.8">1N4148</text>
<text x="73.7" y="74.8">1N4148</text>
<text x="151.1" y="89.7">LED13</text>
<text x="216.4" y="89.7">LED14</text>
<text x="281.6" y="89.7">LED15</text>
<text x="348.7" y="89.7">LED16</text>
<text x="170.8" y="94.5">1.5k</text>
<text x="170.8" y="91.4">R13</text>
<text x="236" y="94.5">1.5k</text>
<text x="236" y="91.4">R14</text>
<text x="301.3" y="94.5">1.5k</text>
<text x="301.3" y="91.4">R15</text>
<text x="368.3" y="94.5">1.5k</text>
<text x="368.3" y="91.4">R16</text>
<text x="151.1" y="107.3">LED17</text>
<text x="216.4" y="107.3">LED18</text>
<text x="281.6" y="107.3">LED19</text>
<text x="348.7" y="107.3">LED20</text>
<text x="170.8" y="112.2">1.5k</text>
<text x="170.8" y="109">R17</text>
<text x="236" y="112.2">1.5k</text>
<text x="236" y="109">R18</text>
<text x="301.3" y="112.2">1.5k</text>
<text x="301.3" y="109">R19</text>
<text x="368.3" y="112.2">1.5k</text>
<text x="368.3" y="109">R20</text>
<text x="151.1" y="125">LED21</text>
<text x="216.4" y="125">LED22</text>
<text x="281.6" y="125">LED23</text>
<text x="348.7" y="125">LED24</text>
<text x="72" y="131.9">U2</text>
<text x="170.8" y="129.8">1.5k</text>
<text x="170.8" y="126.6">R21</text>
<text x="236" y="129.8">1.5k</text>
<text x="236" y="126.6">R22</text>
<text x="301.3" y="129.8">1.5k</text>
<text x="301.3" y="126.6">R23</text>
<text x="368.3" y="129.8">1.5k</text>
<text x="368.3" y="126.6">R24</text>
<text x="72" y="135.1">4P HEADER</text>
<text x="342.9" y="191.6">1M</text>
<text x="342.9" y="188.5">R25</text>
<text x="342.9" y="202.6">R26</text>
<text x="342.9" y="205.8">225k</text>
<text x="277.3" y="214.8">C1</text>
<text x="293.2" y="214.8">C2</text>
<text x="276.9" y="218.4">4.7u</text>
<text x="292.8" y="218.4">0.1u</text>
<text x="181.3" y="232.6">U1</text>
<text x="181" y="236.1">ATTINY85-20SU</text>
</g>
<g font-size="3.2" fill="#00f">
<text x="75.6" y="142.9">3</text>
<text x="75.6" y="139.3">4</text>
<text x="80.1" y="140.8">4</text>
<text x="75.6" y="149.9">1</text>
<text x="75.6" y="146.4">2</text>
<text x="80.1" y="147.8">2</text>
<text x="80.1" y="144.3">3</text>
<text x="80.1" y="151.3">1</text>
<text x="177.7" y="213.4">1</text>
<text x="181.2" y="215.2">PB5</text>
<text x="177.7" y="217">2</text>
<text x="177.7" y="220.5">3</text>
<text x="181.2" y="218.7">PB3</text>
<text x="193.7" y="218.7">PB2</text>
<text x="201.3" y="220.5">6</text>
<text x="201.3" y="217">7</text>
<text x="181.2" y="222.3">PB4</text>
<text x="193.7" y="225.8">PB0</text>
<text x="193.7" y="222.3">PB1</text>
<text x="201.3" y="224">5</text>
</g>
<g font-size="3.2" fill="#f00">
<text x="193.2" y="215.2">VCC</text>
<text x="201.3" y="213.4">8</text>
</g>
<g font-size="3.2">
<text x="177.7" y="224">4</text>
<text x="181.2" y="225.8">GND</text>
</g>
<text font-size="2.5" fill="#a54b4b" x="70.9" y="185.2">AVR ISP</text>
<g font-size="1.8" fill="#a54b4b">
<text x="60.4" y="191.7">SCK</text>
<text x="60.4" y="188.2">MISO</text>
<text x="86.5" y="191.7">MOSI</text>
<text x="86.5" y="188.2">VCC</text>
<text x="60.4" y="195.2">RST</text>
<text x="86.5" y="195.2">GND</text>
</g>
</svg>
